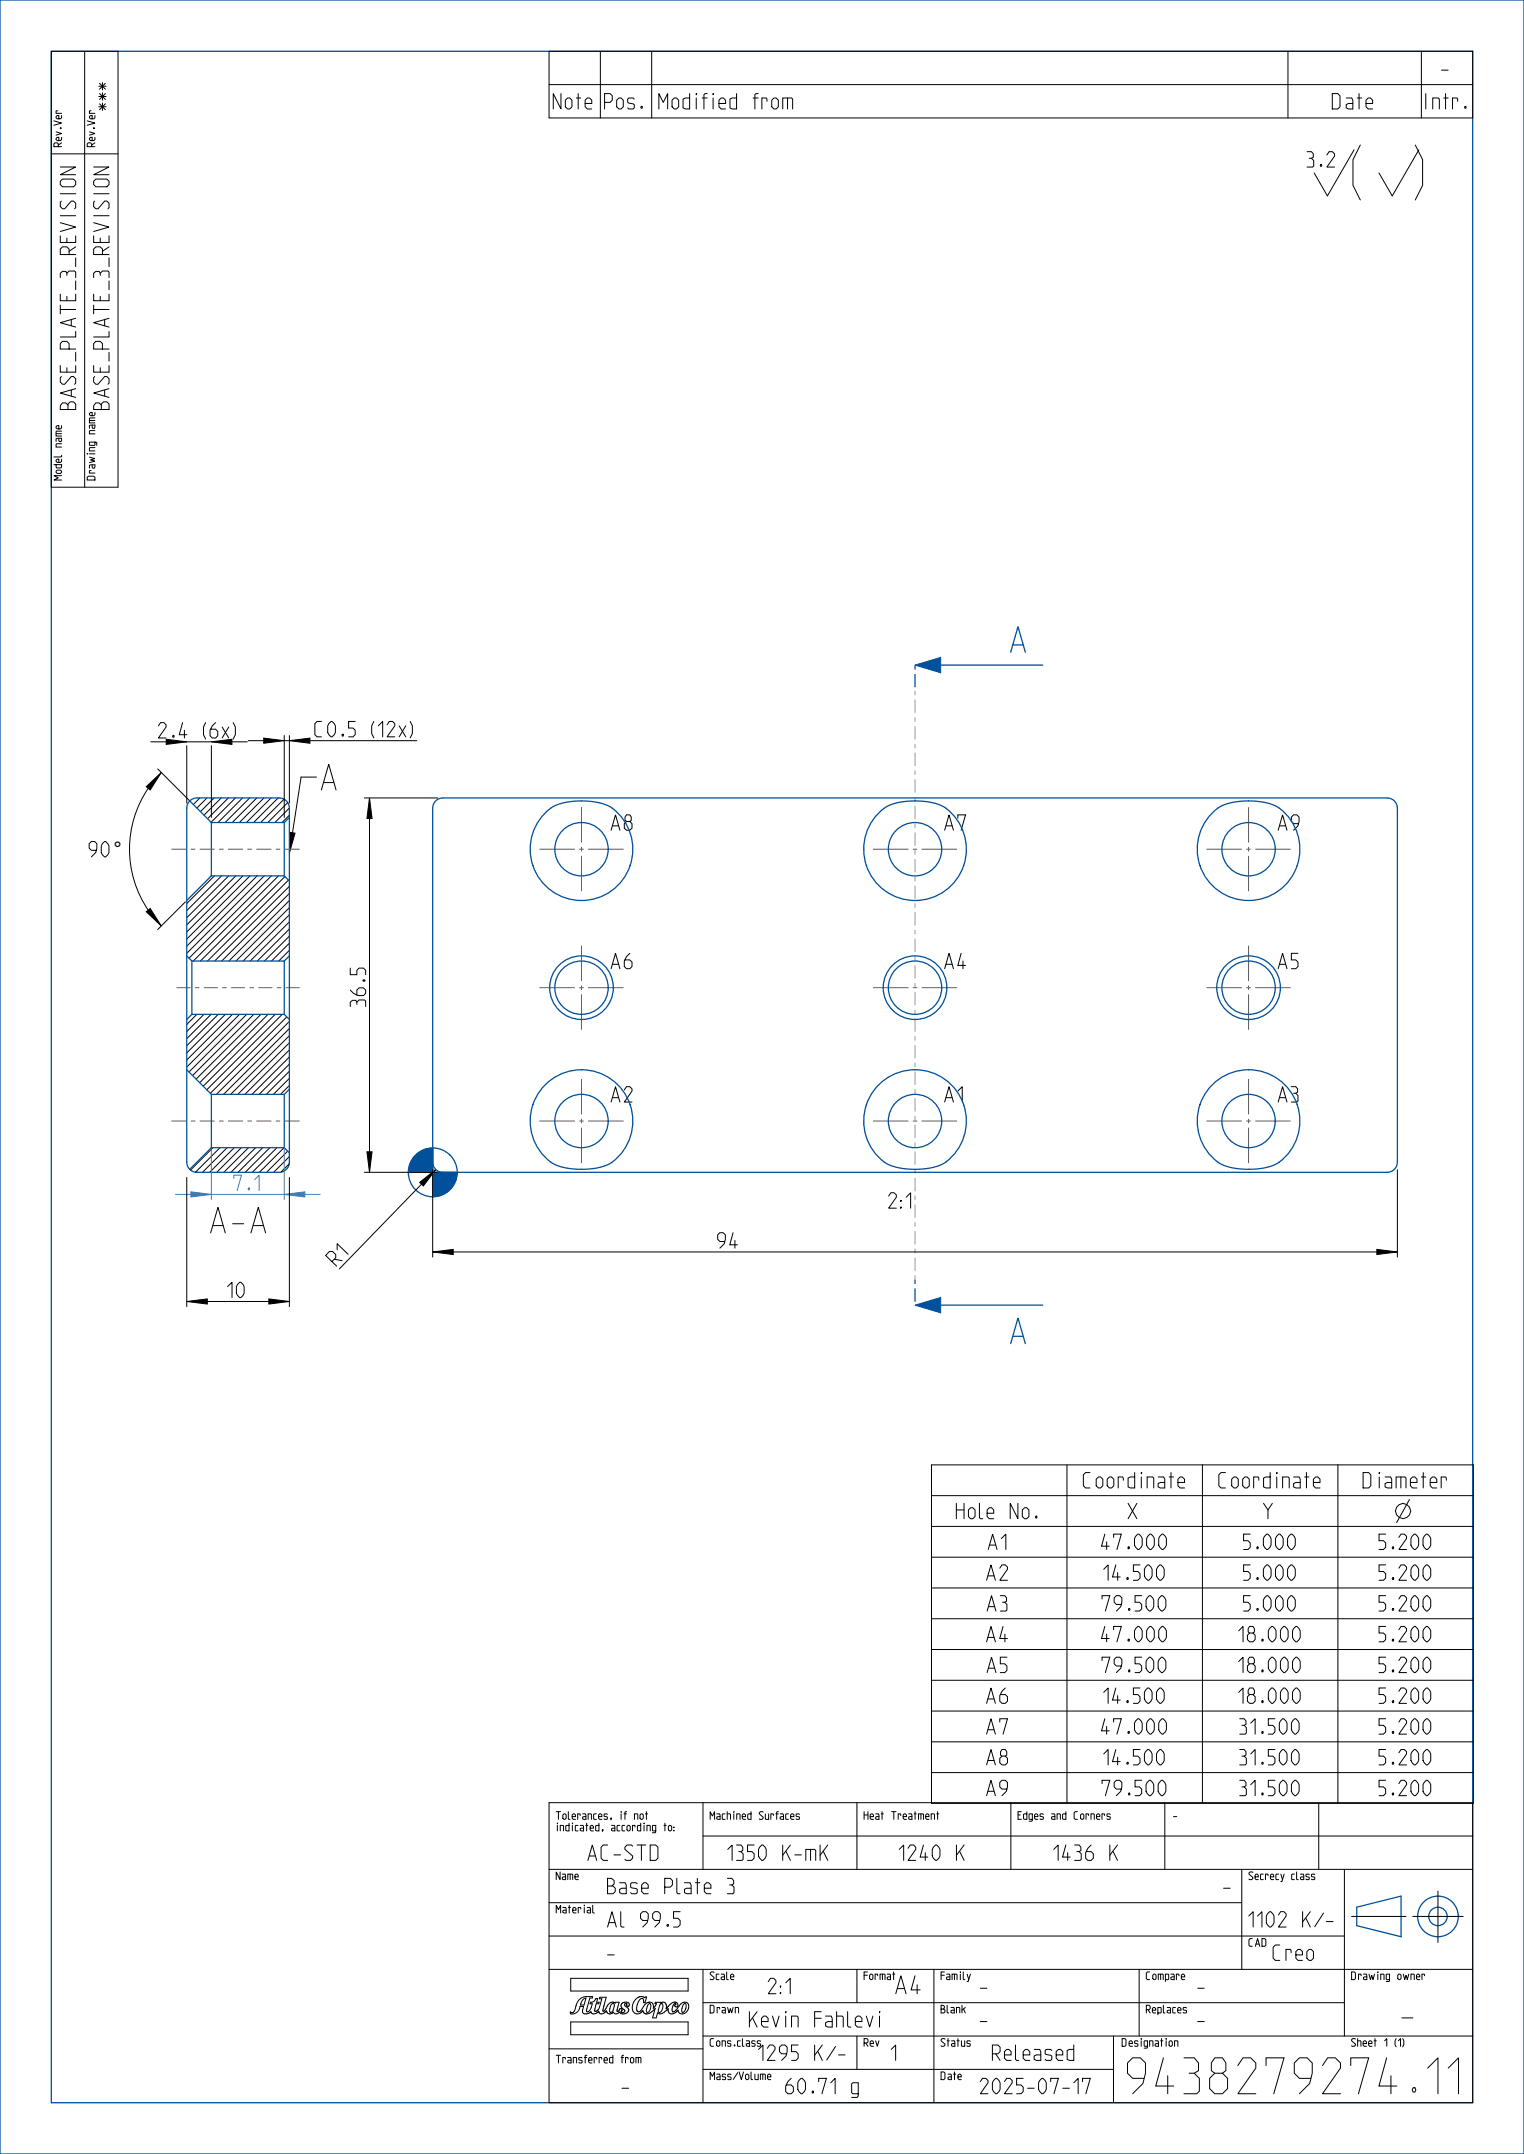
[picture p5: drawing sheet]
<svg xmlns="http://www.w3.org/2000/svg" width="297mm" height="420mm" viewBox="0 0 297 420" stroke-linecap="round" stroke-linejoin="round" font-family="sans-serif">
<path d="M38.4 155.6a2 2 0 0 0-2 2M54.4 155.6a2 2 0 0 1 2 2M36.4 226.6a2 2 0 0 0 2 2M56.4 226.6a2 2 0 0 1-2 2" fill="none" stroke="#00509b" stroke-width=".25"/>
<g fill="none" stroke="#000" stroke-width=".19">
<path d="M37 156.1v.1M39 155.6l-1.3 1.3M40.3 155.6l-1.9 2M41.7 155.6l-2.6 2.7M43.1 155.6l-3.3 3.3M44.5 155.6l-4.1 4M45.9 155.6l-4.8 4.7M47.3 155.6l-4.8 4.8M48.7 155.6l-4.8 4.8M50.1 155.6l-4.8 4.8M51.4 155.6l-4.8 4.8M52.8 155.6l-4.8 4.8"/>
<path d="M54.2 155.6l-4.8 4.8M55.4 155.8l-4.6 4.6M56.1 156.5l-3.9 3.9M56.4 157.6l-2.8 2.8M56.4 159l-1.4 1.4M41.8 170.8l-5.4 5.4M43.2 170.8l-6.8 6.8M44.6 170.8l-8.2 8.2M45.9 170.8l-9.5 9.5M47.3 170.8l-10.9 10.9M48.7 170.8l-12.3 12.3M50.1 170.8l-13.7 13.7"/>
<path d="M51.5 170.8l-15.1 15.1M52.9 170.8l-16.1 16M54.3 170.8l-16.6 16.6M55.5 170.9l-16.4 16.5M56.2 171.6l-15.8 15.8M56.4 172.8l-14.6 14.6M56.4 174.2l-13.2 13.2M56.4 175.6l-11.8 11.8M56.4 177l-10.4 10.4M56.4 178.4l-9 9M56.4 179.8l-7.6 7.6M38.4 197.8l-2 2"/>
<path d="M39.7 197.8l-3.3 3.3M41.1 197.8l-4.7 4.7M42.5 197.8l-6.1 6.1M43.9 197.8l-7.5 7.5M45.3 197.8l-8.9 8.9M46.7 197.8l-10.3 10.3M48.1 197.8l-11.3 11.2M49.5 197.8l-12 11.9M50.8 197.8l-12.6 12.6M52.2 197.8l-13.3 13.3M53.6 197.8l-14 14M55 197.8l-14.7 14.7"/>
<path d="M55.9 198.3l-14.9 14.9M56.4 181.1l-6.3 6.3M56.4 182.5l-4.9 4.9M56.4 183.9l-3.5 3.5M56.4 185.3l-2.1 2.1M56.4 199.2l-14.2 14.2M56.4 200.6l-12.8 12.8M56.4 201.9l-11.4 11.5M56.4 203.3l-10.1 10.1M56.4 204.7l-8.7 8.7M56.4 206.1l-7.3 7.3M56.4 207.5l-5.9 5.9"/>
<path d="M56.4 208.9l-4.5 4.5M56.4 210.3l-3.1 3.1M56.4 211.7l-1.7 1.7M41.5 223.8l-4.4 4.3M42.9 223.8l-4.8 4.8M44.3 223.8l-4.8 4.8M45.6 223.8l-4.8 4.8M47 223.8l-4.8 4.8M48.4 223.8l-4.8 4.8M49.8 223.8l-4.8 4.8M51.2 223.8l-4.8 4.8M52.6 223.8l-4.8 4.8"/>
<path d="M54 223.8l-4.8 4.8M55.4 223.8l-4.8 4.8M56.1 224.5l-4.2 4.1M56.4 226.9l-1.6 1.7M56.4 225.5l-3.1 3.1"/>
</g>
<path d="M178.3 129.7l5-1.5v3z" fill="#00509b"/>
<path d="M178.3 129.7l5-1.5v3z" fill="none" stroke="#00509b" stroke-width=".19"/>
<path d="M197 127.2l1.4-5 1.4 5M197.4 125.8h1.9" fill="none" stroke="#00509b" stroke-width=".25"/>
<path d="M178.3 254.5l5-1.5v3z" fill="#00509b"/>
<path d="M178.3 254.5l5-1.5v3z" fill="none" stroke="#00509b" stroke-width=".19"/>
<path d="M183.3 129.7h19.9M183.3 254.5h19.9M197 262l1.4-5 1.4 5M197.4 260.6h1.9" fill="none" stroke="#00509b" stroke-width=".25"/>
<path d="M178.3 129.7v5M178.3 249.5v5" fill="none" stroke="#00509b" stroke-width=".25" stroke-dasharray=".9 .9 2.6 .9" stroke-linecap="butt"/>
<path d="M178.3 134.7v114.8" fill="none" stroke="#9196a0" stroke-width=".19" stroke-dasharray=".9 .9 2.6 .9" stroke-linecap="butt"/>
<path d="M72 155.6l.5 4h-1zM71.5 224.6h1l-.5 4zM81.8 230.5l3.1-2.5-2.4 3.2zM36.4 253.8l4-.5v1zM52.4 253.3l4 .5-4 .5zM84.3 244.1l4-.5v1zM268.3 243.6l4 .5-4 .5z" fill="#000"/>
<path d="M72 155.6l.5 4h-1zM71.5 224.6h1l-.5 4zM81.8 230.5l3.1-2.5-2.4 3.2zM36.4 253.8l4-.5v1zM52.4 253.3l4 .5-4 .5zM84.3 244.1l4-.5v1zM268.3 243.6l4 .5-4 .5z" fill="none" stroke="#000" stroke-width=".19"/>
<path d="M37.2 232.4l4 .5-4 .5z" fill="#6441be"/>
<path d="M37.2 232.4l4 .5-4 .5z" fill="none" stroke="#6441be" stroke-width=".19"/>
<path d="M55.4 232.9l4-.5v1z" fill="#6441be"/>
<path d="M55.4 232.9l4-.5v1z" fill="none" stroke="#6441be" stroke-width=".19"/>
<path d="M28.5 153.4l2.9-2.8-2.1 3.4zM51.4 143.9l4 .5-4 .5zM56.4 144.4l4-.5v1zM56.5 162.3l1 .2-1.1 3.8zM28.5 177.8l.8-.7 2.1 3.4z" fill="#000"/>
<g fill="none" stroke="#000" stroke-width=".19">
<path d="M28.5 153.4l2.9-2.8-2.1 3.4zM51.4 143.9l4 .5-4 .5zM56.4 144.4l4-.5v1zM28.5 177.8l.8-.7 2.1 3.4zM56.5 162.3l1 .2-1.1 3.8zM84.4 228.6h-.1M274.7 292.4l-2.5 4.5M263.4 373.7h10.6M275.3 373.7h9.8M280.2 368.7v10M111.2 385.7h22.9v2.5h-22.9zM111.2 394.3h22.9v2.4h-22.9z"/>
<path d="M112.9 389.9l1-.6h1.6l-.1 .3h-.4l-.7 2.3a.23 .23 0 0 0 0 .2 .23 .23 0 0 0 .2 .2l.4-.3 .3-.6 .2-.7h-.4l.1-.3 .5-.1 .5-.6h.4l-.2 .7h.5l-.1 .3h-.5l-.3 1a.32 .32 0 0 0 .1 .5 .32 .32 0 0 0 .5-.2l.3-.6 .5-1.7h-.5l.1-.3h1.2l-.6 2.8 .4-.2 .4-.8a.95 .95 0 0 1 1.6-.6v-.2h.8l-.5 1.6 .1 .2 .3-.1a.33 .33 0 0 1 .2-.4 .33 .33 0 0 1 .4 .2 .33 .33 0 0 1-.1 .4 .36 .36 0 0 0 .6 0 .36 .36 0 0 0-.3-.6 .74 .74 0 0 1-.3-1 .74 .74 0 0 1 1-.3 .41 .41 0 0 1 .6 .3 .41 .41 0 0 1-.4 .5l-.2-.2 .1-.3a.29 .29 0 0 0-.5 .1 .29 .29 0 0 0 .2 .4 .76 .76 0 0 1 .6 .9 .76 .76 0 0 1-.9 .6l-.6-.1-.3-.3-.8 .4-.4-.3a.74 .74 0 0 1-.8 .3 .74 .74 0 0 1-.5-.6 .95 .95 0 0 1-1.5 .3v-.2a.87 .87 0 0 1-.8 .5 .87 .87 0 0 1-.8-.5 1.08 1.08 0 0 1-1.6 .2l.2-1.2h-.7l-.3 .8-.5 .5-1.1 .1v-.3l.2 .1a.79 .79 0 0 0 .8-.9l.4-1zM113.7 389.9l.5-.3-.4 1.4h-.7zM116.1 389.7h.1M119.2 390.8l.4-.1 .1 .4-.3 1-.5 .3-.1-.6zM124 389.7a1.2 1.2 0 0 1 1.6-.2l.4-.1-.3 1.1h-.3v-.1a.5 .5 0 0 0-.3-.7 .5 .5 0 0 0-.6 .5 1.78 1.78 0 0 0-.3 2h.4l.3-.2a2.5 2.5 0 0 1 1.6-1.6 .82 .82 0 0 1 .8 1.2l.6-.9h-.3l.1-.3h1v.2a.8 .8 0 0 1 1 .1 .8 .8 0 0 1 .1 1l.3-.3a1.45 1.45 0 0 1 1.9-.8 .37 .37 0 0 1 .1 .5 .37 .37 0 0 1-.6 0l.2-.3a.19 .19 0 0 0-.2-.2 .19 .19 0 0 0-.2 .2l-.3 1.1a.34 .34 0 0 0 .2 .4 .34 .34 0 0 0 .4-.2 3.9 3.9 0 0 1 1.8-1.7 1.05 1.05 0 0 1 .9 .8 1.05 1.05 0 0 1-.5 1.1 .92 .92 0 0 1-.9 .4 .92 .92 0 0 1-.8-.8l-.1 .2a1.32 1.32 0 0 1-1.6 .4l-.2-.4v-.4l-.9 .7a.85 .85 0 0 1-1.1 .1l-.3 1h-.7l.5-1.9-.1 .1a1.65 1.65 0 0 1-1.9 .9l-.4-.5-.1 .1a1.11 1.11 0 0 1-1.5 .3 1.11 1.11 0 0 1-.4-1.4l.3-.8zM126.4 390.8l.4-.1v.7l-.3 .8-.4 .2-.1-.5zM126.6 390.7h.1M128.7 390.8l.4-.1 .1 .6-.3 .8-.4 .3-.2-.4zM133.3 390.8l.3-.1 .1 .7-.3 .7-.4 .3-.1-.6zM133.5 390.7h.1"/>
<circle cx="273.4" cy="294.6" r="1.47"/>
</g>
<g fill="none" stroke="#00509b" stroke-width=".25">
<path d="M79.6 228.6a4.8 4.8 0 0 0 4.7 4.8M79.6 228.6h9.5M84.3 223.8a4.8 4.8 0 0 0-4.7 4.8M84.3 223.8a4.8 4.8 0 0 1 4.8 4.8M84.3 223.8v9.6M89.1 228.6a4.8 4.8 0 0 1-4.8 4.8M264.4 371.9l8.6-2.2v7.9l-8.6-2.1z"/>
<circle cx="280.2" cy="373.7" r="4"/>
<circle cx="280.2" cy="373.7" r="1.8"/>
</g>
<path d="M84.3 228.6h4.8a4.8 4.8 0 0 1-4.8 4.8z" fill="#00509b"/>
<path d="M84.3 228.6h4.8a4.8 4.8 0 0 1-4.8 4.8z" fill="none" stroke="#00509b" stroke-width=".19"/>
<path d="M80.5 225.8l1-1.1 1.4-.6 1.4-.3v4.8h-4.7l.2-1.5z" fill="#00509b"/>
<path d="M80.5 225.8l1-1.1 1.4-.6 1.4-.3v4.8h-4.7l.2-1.5z" fill="none" stroke="#00509b" stroke-width=".19"/>
<g fill="none" stroke="#000" stroke-width=".19">
<path d="M10 10h13v85h-13zM16.5 10v85M107 10h180v13h-180zM107 16.5h180M117 10v13M127 10v13M251 10v13M277 10v13M10 30h13M263.9 29.2l-5.2 9-2.6-4.5M28.9 153.7a21.2 21.2 0 0 0 0 23.8M29.4 144.6h3"/>
<path d="M30.7 149.9l6.2 6.2M36.4 145.4v11.2M41.2 145.4v14M48.4 144.4h3M55.4 143.4v16M55.4 144.4h1M56.4 143.4v13.2M60.4 144.4h20.8M61.7 151.5h-3l-1.7 10.9M71 155.6h14.3M72 159.6v65M36.1 175.8l-5.4 5.5"/>
<path d="M36.4 229.6v25.2M56.4 229.6v25.2M71 228.6h14.3M82.1 230.9l-15.9 16.5M84.3 228v17.1M272.3 228.1v17M40.4 253.8h12M88.3 244.1h180M181.5 285.6h105.6v66h-105.6zM181.5 291.6h105.6M181.5 297.6h105.6M207.9 285.6v66"/>
<path d="M234.3 285.6v66M260.7 285.6v66M181.5 303.6h105.6M181.5 309.6h105.6M181.5 315.6h105.6M181.5 321.6h105.6M181.5 327.6h105.6M181.5 333.6h105.6M181.5 339.6h105.6M107 351.5h180v58.5h-180zM137 358h150M137 351.5v13"/>
<path d="M167 351.5v13M181.5 345.6h105.6M197 351.5v13M227 351.5v13M257 351.5v13M107 364.5h180M107 371h135M107 377.5h155M242 364.5v19.5M262 364.5v32.5M107 384h180M107 399.5h30"/>
<path d="M137 390.5h125M137 397h150M137 384v26M167 384v6.5M167 397v6.5M182 384v26M217 397v13M222 384v13M137 403.5h80"/>
</g>
<g fill="none" stroke="#00509b" stroke-width=".25">
<path d="M0 0h297v420h-297zM10 10h277v400h-277zM36.4 157.6v69M37 156.2l4.2 4.2M38.4 155.6h16M56.4 159.4l-1 1M56.4 157.6v69M84.9 156.2l.9-.5 .5-.1h184a2 2 0 0 1 2 2v69a2 2 0 0 1-2 2h-184a2 2 0 0 1-2-2v-69l.1-.5zM106.4 158.3a9.6 9.6 0 0 1 7.2-2.1 8.8 8.8 0 0 1 8.1 3.9 10 10 0 0 1-2.4 13.5 10 10 0 0 1-13.6-1.6 10 10 0 0 1 .7-13.7zM171.4 158.3a9.6 9.6 0 0 1 7.2-2.1 8.8 8.8 0 0 1 8.1 3.9 10 10 0 0 1-2.4 13.5 10 10 0 0 1-13.6-1.6 10 10 0 0 1 .7-13.7zM236.4 158.3a9.6 9.6 0 0 1 7.2-2.1 8.8 8.8 0 0 1 8.1 3.9 10 10 0 0 1-2.4 13.5 10 10 0 0 1-13.6-1.6 10 10 0 0 1 .7-13.7zM41.2 170.8l-4.8 4.8"/>
<path d="M41.2 160.4v10.4M41.2 170.8h14.2M41.2 160.4h14.2M55.4 160.4v10.4M55.4 170.8l1 1M36.4 186.4l1 1M37.4 187.4v10.4M37.4 197.8h18M37.4 197.8l-1 1M37.4 187.4h18M55.4 197.8l1 1M55.4 187.4v10.4"/>
<path d="M56.4 186.4l-1 1M36.4 208.6l4.8 4.8M41.2 213.4h14.2M41.2 213.4v10.4M55.4 213.4v10.4M56.4 212.4l-1 1M106.2 211.6a10 10 0 0 1 14.9 .7 10 10 0 0 1-2.4 14.7 14.4 14.4 0 0 1-11-.2 10 10 0 0 1-1.5-15.2zM171.2 211.6a10 10 0 0 1 14.9 .7 10 10 0 0 1-2.4 14.7 14.4 14.4 0 0 1-11-.2 10 10 0 0 1-1.5-15.2zM236.2 211.6a10 10 0 0 1 14.9 .7 10 10 0 0 1-2.4 14.7 14.4 14.4 0 0 1-11-.2 10 10 0 0 1-1.5-15.2zM38.4 228.6h16M41.2 223.8h14.2M41.2 223.8l-4.2 4.2"/>
<path d="M55.4 223.8l1 1"/>
<circle cx="113.3" cy="165.6" r="5.2"/>
<circle cx="178.3" cy="165.6" r="5.2"/>
<circle cx="243.3" cy="165.6" r="5.2"/>
<circle cx="113.3" cy="192.6" r="6.2"/>
<circle cx="113.3" cy="192.6" r="5.2"/>
<circle cx="178.3" cy="192.6" r="6.2"/>
<circle cx="178.3" cy="192.6" r="5.2"/>
<circle cx="243.3" cy="192.6" r="6.2"/>
<circle cx="243.3" cy="192.6" r="5.2"/>
<circle cx="113.3" cy="218.6" r="5.2"/>
<circle cx="178.3" cy="218.6" r="5.2"/>
<circle cx="243.3" cy="218.6" r="5.2"/>
</g>
<g fill="none" stroke="#785055" stroke-width=".19">
<path d="M113.3 157.4v6.9M243.3 157.4v6.9M33.4 165.6h2.9M37.2 165.6h.8M38.9 165.6h2.9M42.7 165.6h.9M44.4 165.6h3M48.2 165.6h.9M49.9 165.6h3M53.7 165.6h.9M55.5 165.6h2.9M105.1 165.6h6.9"/>
<path d="M112.9 165.6h.9M113.3 165.2v.8M113.3 166.9v6.9M114.6 165.6h6.9M170.1 165.6h6.9M177.9 165.6h.9M179.6 165.6h6.9M235.1 165.6h6.9M242.9 165.6h.9M243.3 165.2v.8M243.3 166.9v6.9M244.6 165.6h6.9"/>
<path d="M34.4 192.6h2.7M38 192.6h.8M39.7 192.6h2.7M43.3 192.6h.9M45 192.6h2.8M48.6 192.6h.9M50.3 192.6h2.8M53.9 192.6h.9M55.7 192.6h2.7M105.1 192.6h6.9M112.9 192.6h.9M113.3 184.4v6.9"/>
<path d="M113.3 192.2v.8M113.3 193.9v6.9M114.6 192.6h6.9M170.1 192.6h6.9M177.9 192.6h.9M179.6 192.6h6.9M235.1 192.6h6.9M242.9 192.6h.9M243.3 184.4v6.9M243.3 192.2v.8M243.3 193.9v6.9M244.6 192.6h6.9"/>
<path d="M33.4 218.6h2.9M37.2 218.6h.8M38.9 218.6h2.9M42.7 218.6h.9M44.4 218.6h3M48.2 218.6h.9M49.9 218.6h3M53.7 218.6h.9M55.5 218.6h2.9M105.1 218.6h6.9M112.9 218.6h.9M113.3 210.4v6.9"/>
<path d="M113.3 218.2v.8M113.3 219.9v6.9M114.6 218.6h6.9M170.1 218.6h6.9M177.9 218.6h.9M179.6 218.6h6.9M235.1 218.6h6.9M242.9 218.6h.9M243.3 210.4v6.9M243.3 218.2v.8M243.3 219.9v6.9M244.6 218.6h6.9"/>
</g>
<path d="M34.2 232.9h3M41.2 232.9h14.2M41.2 223.8v10.1M55.4 223.8v10.1M59.4 232.9h3" fill="none" stroke="#6441be" stroke-width=".19"/>
<text font-size="13" x="263.7" y="38.3">( )</text>
<text font-size="9.1" x="218.4" y="408.2">9438279274.11</text>
<g font-size="6.5">
<text x="61.7" y="154">A</text>
<text x="41.5" y="240.4">A-A</text>
<text x="272.6" y="395.2">-</text>
</g>
<text font-size="4.6" x="173.9" y="388.7">A4</text>
<text font-size="4.1" x="22.1" y="167.1">°</text>
<g font-size="3.9">
<text x="280.8" y="14.7">-</text>
<text x="21.3" y="21.5" transform="rotate(-90 21.3 21.5)">***</text>
<text x="107.3" y="21.2">Note</text>
<text x="117.3" y="21.2">Pos.</text>
<text x="128.4" y="21.2">Modified from</text>
<text x="259.3" y="21.2">Date</text>
<text x="276.1" y="21.2">Intr.</text>
<text x="254.7" y="32.6">3.2</text>
<text x="14.7" y="79.8" transform="rotate(-90 14.7 79.8)">BASE_PLATE_3_REVISION</text>
<text x="21.3" y="79.8" transform="rotate(-90 21.3 79.8)">BASE_PLATE_3_REVISION</text>
<text x="30.9" y="143.9">2.4 (6x)</text>
<text x="61.4" y="143.7">C0.5 (12x)</text>
<text x="118.5" y="161.9">A8</text>
<text x="183.5" y="161.9">A7</text>
<text x="248.5" y="161.9">A9</text>
<text x="17.4" y="167.1">90°</text>
<text x="118.5" y="188.9">A6</text>
<text x="183.5" y="188.9">A4</text>
<text x="248.5" y="188.9">A5</text>
<text x="71.3" y="196.3" transform="rotate(-90 71.3 196.3)">36.5</text>
<text x="118.5" y="214.9">A2</text>
<text x="183.5" y="214.9">A1</text>
<text x="248.5" y="214.9">A3</text>
<text x="171.3" y="235.6">2:1</text>
<text x="139.9" y="243.4">94</text>
<text x="65.6" y="246.9" transform="rotate(-46 65.6 246.9)">R1</text>
<text x="44.4" y="253">10</text>
<text x="209.4" y="290.1">Coordinate</text>
<text x="235.8" y="290.1">Coordinate</text>
<text x="264.6" y="290.1">Diameter</text>
<text x="185.4" y="296.1">Hole No.</text>
<text x="220" y="296.1">X</text>
<text x="246.4" y="296.1">Y</text>
<text x="192.4" y="302.1">A1</text>
<text x="214.1" y="302.1">47.000</text>
<text x="241.7" y="302.1">5.000</text>
<text x="268.1" y="302.1">5.200</text>
<text x="192.4" y="308.1">A2</text>
<text x="214.1" y="308.1">14.500</text>
<text x="241.7" y="308.1">5.000</text>
<text x="268.1" y="308.1">5.200</text>
<text x="192.4" y="314.1">A3</text>
<text x="214.1" y="314.1">79.500</text>
<text x="241.7" y="314.1">5.000</text>
<text x="268.1" y="314.1">5.200</text>
<text x="192.4" y="320.1">A4</text>
<text x="214.1" y="320.1">47.000</text>
<text x="240.5" y="320.1">18.000</text>
<text x="268.1" y="320.1">5.200</text>
<text x="192.4" y="326.1">A5</text>
<text x="214.1" y="326.1">79.500</text>
<text x="240.5" y="326.1">18.000</text>
<text x="268.1" y="326.1">5.200</text>
<text x="192.4" y="332.1">A6</text>
<text x="214.1" y="332.1">14.500</text>
<text x="240.5" y="332.1">18.000</text>
<text x="268.1" y="332.1">5.200</text>
<text x="192.4" y="338.1">A7</text>
<text x="214.1" y="338.1">47.000</text>
<text x="240.5" y="338.1">31.500</text>
<text x="268.1" y="338.1">5.200</text>
<text x="192.4" y="344.1">A8</text>
<text x="214.1" y="344.1">14.500</text>
<text x="240.5" y="344.1">31.500</text>
<text x="268.1" y="344.1">5.200</text>
<text x="192.4" y="350.1">A9</text>
<text x="214.1" y="350.1">79.500</text>
<text x="240.5" y="350.1">31.500</text>
<text x="268.1" y="350.1">5.200</text>
<text x="115" y="362.7">AC-STD</text>
<text x="141.5" y="362.7">1350 K-mK</text>
<text x="175" y="362.7">1240 K</text>
<text x="205" y="362.7">1436 K</text>
<text x="117.8" y="369.2">Base Plate 3</text>
<text x="238.3" y="369.2">-</text>
<text x="117.8" y="375.7">Al 99.5</text>
<text x="242.6" y="375.7">1102 K/-</text>
<text x="118.4" y="382.2">-</text>
<text x="248.1" y="382.2">Creo</text>
<text x="148.5" y="388.7">2:1</text>
<text x="191" y="388.7">-</text>
<text x="233.4" y="388.7">-</text>
<text x="145.4" y="395.2">Kevin Fahlevi</text>
<text x="191" y="395.2">-</text>
<text x="233.4" y="395.2">-</text>
<text x="147.8" y="401.7">1295 K/-</text>
<text x="173.1" y="401.7">1</text>
<text x="192.8" y="401.7">Released</text>
<text x="120.8" y="408.2">-</text>
<text x="153.1" y="408.2">60.71 g</text>
<text x="190.4" y="408.2">2025-07-17</text>
</g>
<text font-size="3.9" fill="#6441be" x="45.6" y="232.1">7.1</text>
<g font-size="2">
<text x="12" y="28.6" transform="rotate(-90 12 28.6)">Rev.Ver</text>
<text x="18.5" y="28.6" transform="rotate(-90 18.5 28.6)">Rev.Ver</text>
<text x="12" y="93.6" transform="rotate(-90 12 93.6)">Model name</text>
<text x="18.5" y="93.6" transform="rotate(-90 18.5 93.6)">Drawing name</text>
<text x="108.4" y="354.7">Tolerances, if not</text>
<text x="108.4" y="357">indicated, according to:</text>
<text x="138.4" y="354.7">Machined Surfaces</text>
<text x="168.4" y="354.7">Heat Treatment</text>
<text x="198.4" y="354.7">Edges and Corners</text>
<text x="228.4" y="354.7">-</text>
<text x="108.4" y="366.5">Name</text>
<text x="243.4" y="366.5">Secrecy class</text>
<text x="108.4" y="373">Material</text>
<text x="243.4" y="379.5">CAD</text>
<text x="138.4" y="386">Scale</text>
<text x="168.4" y="386">Format</text>
<text x="183.4" y="386">Family</text>
<text x="223.4" y="386">Compare</text>
<text x="263.4" y="386">Drawing owner</text>
<text x="138.4" y="392.5">Drawn</text>
<text x="183.4" y="392.5">Blank</text>
<text x="223.4" y="392.5">Replaces</text>
<text x="138.4" y="399">Cons.class</text>
<text x="168.4" y="399">Rev</text>
<text x="183.4" y="399">Status</text>
<text x="218.4" y="399">Designation</text>
<text x="263.4" y="399">Sheet 1 (1)</text>
<text x="108.4" y="402.2">Transferred from</text>
<text x="138.4" y="405.5">Mass/Volume</text>
<text x="183.4" y="405.5">Date</text>
</g>
</svg>
